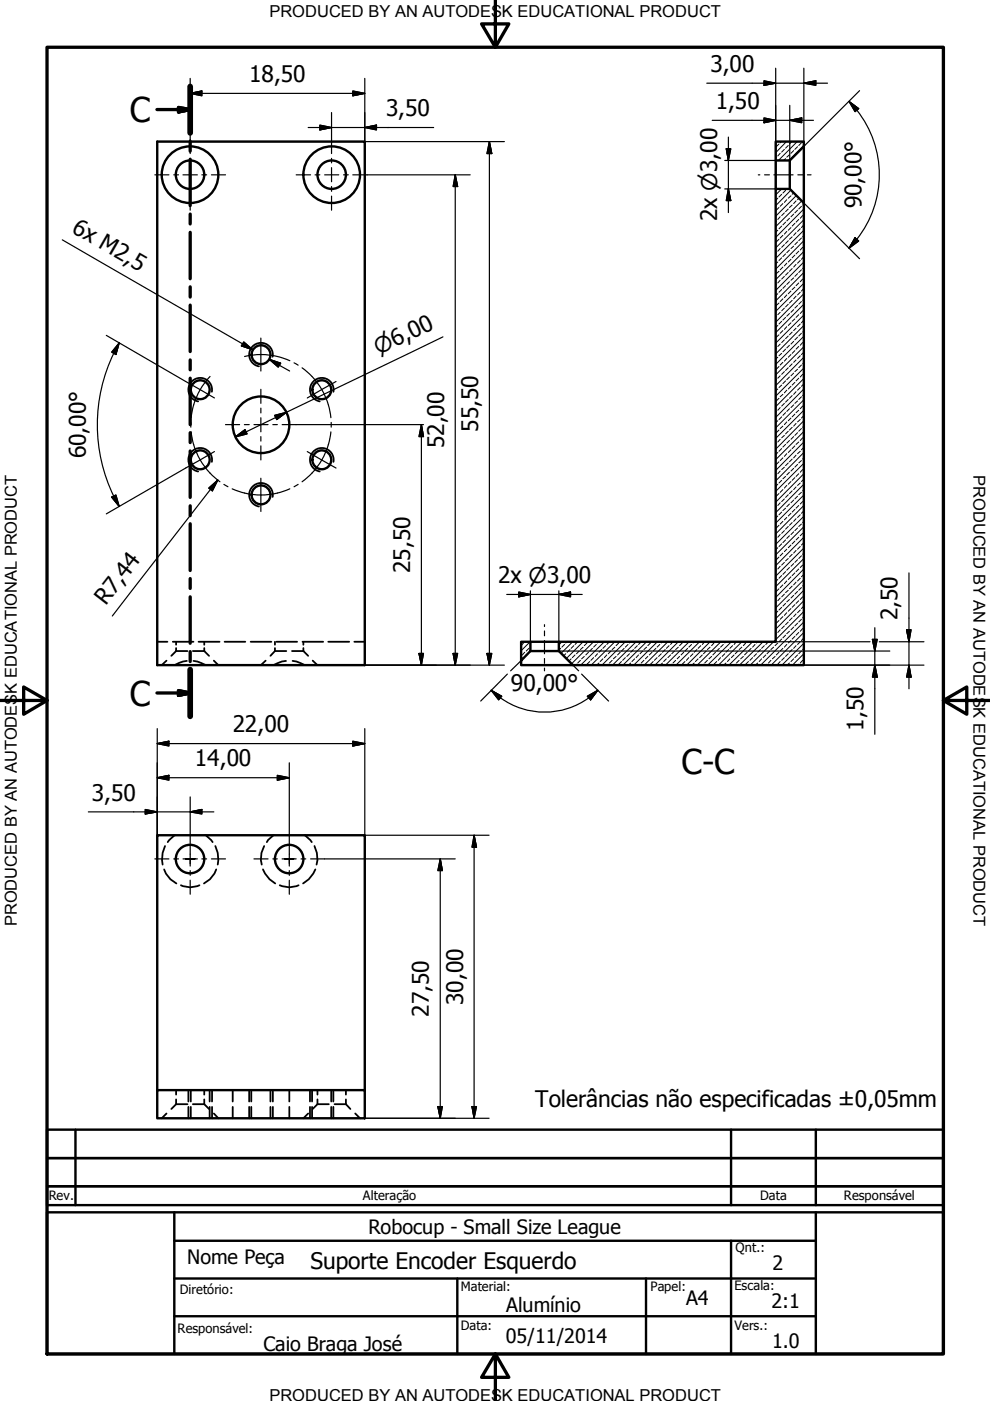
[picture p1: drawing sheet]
<svg xmlns="http://www.w3.org/2000/svg" width="210mm" height="297mm" viewBox="0 0 210 297" stroke-linecap="round" stroke-linejoin="round" font-family="sans-serif">
<!-- layer: Visible (ISO) -->
<g fill="none" stroke="#000" stroke-width=".51">
<path d="M33.3 30h44v111h-44zM164.5 30h5.9v1l-3 3h-2.9zM164.5 34v6.1M167.4 34v6.1M170.4 31v12M164.5 40.1h2.9l3 2.9v98h-48.9l-3-3v-1.9h46zM110.5 136.1h2v1.9l-2 2.1zM112.5 138h6M112.5 136.1h6M110.5 140.1v.9h11M33.3 231.1h44v6h-44zM33.3 231.1v-54h44v54"/>
<circle cx="40.3" cy="37" r="3"/>
<circle cx="40.3" cy="37" r="6"/>
<circle cx="70.3" cy="37" r="3"/>
<circle cx="70.3" cy="37" r="6"/>
<circle cx="55.3" cy="75.2" r="2"/>
<circle cx="42.4" cy="97.5" r="2"/>
<circle cx="42.4" cy="82.6" r="2"/>
<circle cx="55.3" cy="90.1" r="6"/>
<circle cx="68.2" cy="97.5" r="2"/>
<circle cx="68.2" cy="82.6" r="2"/>
<circle cx="55.3" cy="104.9" r="2"/>
<circle cx="40.3" cy="182.1" r="3"/>
<circle cx="61.3" cy="182.1" r="3"/>
</g>
<!-- layer: Visible Narrow (ISO) -->
<path d="M57.8 75.6a2.51 2.51 0 0 0-2-2.9 2.51 2.51 0 0 0-2.9 2.1 2.51 2.51 0 0 0 2 2.9M44.9 83.1a2.51 2.51 0 0 0-2-2.9 2.51 2.51 0 0 0-2.9 2 2.51 2.51 0 0 0 2 2.9M44.9 97.9a2.51 2.51 0 0 0-2-2.9 2.51 2.51 0 0 0-2.9 2.1 2.51 2.51 0 0 0 2 2.9M70.7 97.9a2.51 2.51 0 0 0-2-2.9 2.51 2.51 0 0 0-2.9 2.1 2.51 2.51 0 0 0 2 2.9M70.7 83.1a2.51 2.51 0 0 0-2-2.9 2.51 2.51 0 0 0-2.9 2 2.51 2.51 0 0 0 2 2.9M57.8 105.4a2.51 2.51 0 0 0-2-3 2.51 2.51 0 0 0-2.9 2.1 2.51 2.51 0 0 0 2 2.9" fill="none" stroke="#000" stroke-width=".38"/>
<!-- layer: Hidden (ISO) -->
<g fill="none" stroke="#000" stroke-width=".38">
<path d="M33.3 136.1h2.2M36.6 136.1h4.4M37.3 138h2.5M37.3 138l-1 1.1M37.3 136.1v.6M37.3 137.4v.6M40.9 138h2.4M42.1 136.1h4.4M43.3 138l1 1.1M43.3 136.1v.6M43.3 137.4v.6M47.6 136.1h4.4"/>
<path d="M53.1 136.1h4.4M58.3 138h2.4M58.3 138l-1 1.1M58.3 136.1v.6M58.3 137.4v.6M58.6 136.1h4.4M61.9 138h2.4M64.1 136.1h4.4M64.3 138l1 1.1M64.3 136.1v.6M64.3 137.4v.6M69.6 136.1h4.4"/>
<path d="M75.1 136.1h2.2M35.3 140.1l-1 .9M39.6 140.1a5.5 5.5 0 0 0-2.6 .9M41 140.1a5.5 5.5 0 0 1 2.6 .9M45.3 140.1l1 .9M56.3 140.1l-1 .9M60.6 140.1a5.4 5.4 0 0 0-2.6 .9M62 140.1a5.5 5.5 0 0 1 2.6 .9M66.3 140.1l1 .9M35 179.4l-.5 1.4-.1 1.6 .1 .9M37 177.1l-1.4 1.4M43.6 177.1l1.5 1.4"/>
<path d="M45.7 179.4l.5 1.4 .1 1.6-.1 .9M56 179.4l-.6 1.4-.1 1.6 .2 .9M58 177.1l-1.2 1-.2 .4M64.6 177.1l1.5 1.4M66.7 179.4l.5 1.4 .1 1.6-.2 .9M34.8 184.3l.4 .9 .9 1.2 1.3 .9M38.4 187.7a4.6 4.6 0 0 0 3.9 0M45.8 184.3l-.3 .9-1 1.2-1.3 .9M55.8 184.3l.4 .9 .9 1.2 1.3 .9M59.3 187.7a4.7 4.7 0 0 0 4 0M66.9 184.3l-.5 .9-.9 1.2-1.2 .9M35.3 236.1l-1 1"/>
<path d="M37.3 231.1v1M37.3 233.1v1M37.3 234.1h2.5M37.3 234.1l-1 1M39.9 231.1v2.4M39.9 234.7v2.4M40.4 231.1v2.4M40.4 234.7v2.4M40.9 234.1h2.4M43.3 231.1v1M43.3 233.1v1M43.3 234.1l1 1"/>
<path d="M44.4 231.1v2.4M44.4 234.7v2.4M45 231.1v2.4M45 234.7v2.4M45.3 236.1l1 1M49.3 231.1v2.4M49.3 234.7v2.4M52.8 231.1v2.4M52.8 234.7v2.4M53.3 231.1v2.4M53.3 234.7v2.4M57.3 231.1v2.4"/>
<path d="M57.3 234.7v2.4M57.8 231.1v2.4M57.8 234.7v2.4M61.3 231.1v2.4M61.3 234.7v2.4M65.3 236.1l-1 1M65.7 231.1v2.4M65.7 234.7v2.4M66.2 231.1v2.4M66.2 234.7v2.4M67.3 234.1h2.4M67.3 234.1l-1 1"/>
<path d="M67.3 231.1v1M67.3 233.1v1M70.2 231.1v2.4M70.2 234.7v2.4M70.7 231.1v2.4M70.7 234.7v2.4M70.9 234.1h2.4M73.3 234.1l1 1M73.3 231.1v1M73.3 233.1v1M75.3 236.1l1 1"/>
</g>
<!-- layer: Section Line (ISO) -->
<g fill="none" stroke="#000" stroke-width=".7">
<path d="M40.3 18.3v9.9M33.3 23.2h7M37.8 22.8l2.5 .4-2.5 .5zM40.3 30v2.1M40.3 33.8v9.8M40.3 45.4v2.1M40.3 49.3v9.8M40.3 60.8v2.2M40.3 64.7v9.8M40.3 76.3v2.1M40.3 80.2v9.8M40.3 91.7v2.1"/>
<path d="M40.3 95.6v9.9M40.3 107.2v2.1M40.3 111v10M40.3 122.7v2.1M40.3 126.5v9.9M40.3 138.2v2.1M33.3 146.9h7M37.8 146.4l2.5 .5-2.5 .5zM40.3 142v9.9"/>
</g>
<path d="M40.3 18.3v9.9M40.3 142v9.9" fill="none" stroke="#000" stroke-width="1.2"/>
<path d="M37.8 23.7l2.5-.5zM37.8 22.8l2.5 .4-2.5 .5zM37.8 147.4l2.5-.5zM37.8 146.4l2.5 .5-2.5 .5z" fill="#000" stroke="#000" stroke-width=".7"/>
<!-- layer: Border (ISO) -->
<path d="M10 10h190v277.1h-190zM105 0v10l-2.9-4.9h5.8l-2.9 4.9M0 148.5h10l-5-2.8v5.7l5-2.9M200 148.5l5 2.9v-5.7l-5 2.8h10M105 287.1l2.9 4.9h-5.8l2.9-4.9v9.9" fill="none" stroke="#000" stroke-width=".7"/>
<!-- layer: Title (ISO) -->
<path d="M10 239.5h190v6h-190zM16 239.5v16M155 239.5v16M173 239.5v16M10 245.5h190v6h-190zM10 251.5h190v4h-190zM37 263.1h136M137 271.1v16" fill="none" stroke="#000" stroke-width=".51"/>
<!-- layer: Title (ANSI) -->
<path d="M10 257h190v30.1h-190zM37 257v30.1M173 257v30.1M37 279.1h136M37 271.1h136M97 271.1v16M155 263.1v24" fill="none" stroke="#000" stroke-width=".51"/>
<!-- layer: Hatch (ISO) -->
<g fill="none" stroke="#000" stroke-width=".21">
<path d="M164.5 30v.1M164.6 33.3l-.1 .2M165.2 30.5l-.6 .6M165.4 32.5l-.5 .6M165.7 30l-.3 .3M166.3 31.7l-.6 .5M166.6 33.6l-.5 .4M166.8 30l-2.3 2.4M167.1 30.8l-.5 .6M167.4 32.8l-.6 .5M167.9 30l-.5 .5M168.3 31.9l-.6 .6"/>
<path d="M169 30l-4 4M169.1 31.1l-.6 .6M169.9 30.3l-.5 .5M170.4 30.8l-3.1 3.2M164.6 53.6l-.1 .1M164.6 46.8l-.1 .2M164.6 40.1l-.1 .1M164.9 55.5l-.4 .4M164.9 48.8l-.4 .4M164.9 42l-.4 .5M165.2 57.5l-.6 .5M165.2 50.7l-.6 .6"/>
<path d="M165.2 44l-.6 .6M165.4 59.4l-.5 .6M165.4 52.7l-.5 .6M165.4 46l-.5 .5M165.7 40.1l-1.2 1.2M165.7 54.7l-.5 .5M165.7 47.9l-.5 .6M165.7 41.2l-.5 .6M166 56.6l-.6 .6M166 49.9l-.6 .6M166 43.2l-.6 .5M166.3 58.6l-.6 .6"/>
<path d="M166.3 51.9l-.6 .5M166.3 45.1l-.6 .6M166.6 53.8l-.6 .6M166.6 47.1l-.6 .6M166.6 40.4l-.6 .5M166.8 55.8l-.5 .6M166.8 49.1l-.5 .5M166.8 42.3l-.5 .6M166.9 40.1h-.1M167.1 57.8l-.5 .5M167.1 51l-.5 .6M167.1 44.3l-.5 .6"/>
<path d="M167.4 59.7l-.6 .6M167.4 53l-.6 .6M167.4 46.3l-.6 .5M167.7 40.3l-3.2 3.3M167.7 55l-.6 .5M167.7 48.2l-.6 .6M167.7 41.5l-.6 .5M168 56.9l-.6 .6M168 50.2l-.6 .5M168 43.5l-.6 .5M168.3 58.9l-.6 .5M168.3 52.2l-.6 .5"/>
<path d="M168.3 45.4l-.6 .6M168.3 40.9l-.3 .3M168.5 54.1l-.5 .6M168.5 47.4l-.5 .5M168.8 56.1l-.5 .5M168.8 49.3l-.5 .6M168.8 42.6l-.5 .6M168.8 41.5l-4.3 4.3M169.1 58l-.6 .6M169.1 51.3l-.6 .6M169.1 44.6l-.6 .5M169.4 60l-.6 .6"/>
<path d="M169.4 53.3l-.6 .5M169.4 46.5l-.6 .6M169.4 42l-.3 .3M169.7 55.2l-.6 .6M169.7 48.5l-.6 .6M169.9 57.2l-.5 .6M169.9 50.5l-.5 .5M169.9 43.7l-.5 .6M170 42.6l-5.5 5.5M170.2 59.2l-.5 .5M170.2 52.4l-.5 .6M170.2 45.7l-.5 .6"/>
<path d="M170.4 57.8l-5.9 6M170.4 55.5l-5.9 6.1M170.4 53.3l-5.9 6M170.4 51l-5.9 6.1M170.4 48.8l-5.9 6M170.4 46.6l-5.9 6M170.4 44.3l-5.9 6M170.4 56.7l-.2 .2M170.4 54.4l-.5 .6M170.4 50l-.2 .2M170.4 47.7l-.5 .5M170.4 43.2l-.2 .3"/>
<path d="M164.6 73.8l-.1 .1M164.6 67l-.1 .2M164.6 60.3l-.1 .1M164.9 75.7l-.4 .4M164.9 69l-.4 .4M164.9 62.3l-.4 .4M165.2 77.7l-.6 .6M165.2 71l-.6 .5M165.2 64.2l-.6 .6M165.4 79.7l-.5 .5M165.4 72.9l-.5 .6M165.4 66.2l-.5 .5"/>
<path d="M165.7 74.9l-.5 .5M165.7 68.1l-.5 .6M165.7 61.4l-.5 .6M166 76.8l-.6 .6M166 70.1l-.6 .6M166 63.4l-.6 .5M166.3 78.8l-.6 .6M166.3 72.1l-.6 .5M166.3 65.3l-.6 .6M166.6 74l-.6 .6M166.6 67.3l-.6 .6M166.6 60.6l-.6 .5"/>
<path d="M166.8 76l-.5 .6M166.8 69.3l-.5 .5M166.8 62.5l-.5 .6M167.1 78l-.5 .5M167.1 71.2l-.5 .6M167.1 64.5l-.5 .6M167.4 79.9l-.6 .6M167.4 73.2l-.6 .6M167.4 66.5l-.6 .5M167.7 75.2l-.6 .5M167.7 68.4l-.6 .6M167.7 61.7l-.6 .6"/>
<path d="M168 77.1l-.6 .6M168 70.4l-.6 .6M168 63.7l-.6 .5M168.3 79.1l-.6 .6M168.3 72.4l-.6 .5M168.3 65.6l-.6 .6M168.5 74.3l-.5 .6M168.5 67.6l-.5 .5M168.5 60.9l-.5 .5M168.8 76.3l-.5 .5M168.8 69.6l-.5 .5M168.8 62.8l-.5 .6"/>
<path d="M169.1 78.3l-.6 .5M169.1 71.5l-.6 .6M169.1 64.8l-.6 .5M169.4 73.5l-.6 .5M169.4 66.7l-.6 .6M169.7 75.4l-.6 .6M169.7 68.7l-.6 .6M169.7 62l-.6 .5M169.9 77.4l-.5 .6M169.9 70.7l-.5 .5M169.9 63.9l-.5 .6M170.2 79.4l-.5 .5"/>
<path d="M170.2 72.6l-.5 .6M170.2 65.9l-.5 .6M170.4 78l-5.9 6M170.4 75.7l-5.9 6.1M170.4 73.5l-5.9 6M170.4 71.3l-5.9 6M170.4 69l-5.9 6M170.4 66.8l-5.9 6M170.4 64.5l-5.9 6M170.4 62.3l-5.9 6M170.4 60.1l-5.9 5.9M170.4 76.9l-.2 .2"/>
<path d="M170.4 74.7l-.5 .5M170.4 70.2l-.2 .2M170.4 67.9l-.5 .5M170.4 63.4l-.2 .3M170.4 61.1l-.5 .6M164.6 94l-.1 .1M164.6 87.2l-.1 .2M164.6 80.5l-.1 .1M164.9 95.9l-.4 .5M164.9 89.2l-.4 .4M164.9 82.5l-.4 .4M165.2 97.9l-.6 .6"/>
<path d="M165.2 91.2l-.6 .5M165.2 84.4l-.6 .6M165.4 99.9l-.5 .5M165.4 93.1l-.5 .6M165.4 86.4l-.5 .6M165.7 95.1l-.5 .6M165.7 88.4l-.5 .5M165.7 81.6l-.5 .6M166 97.1l-.6 .5M166 90.3l-.6 .6M166 83.6l-.6 .5M166.3 99l-.6 .6"/>
<path d="M166.3 92.3l-.6 .5M166.3 85.5l-.6 .6M166.6 94.2l-.6 .6M166.6 87.5l-.6 .6M166.6 80.8l-.6 .5M166.8 96.2l-.5 .6M166.8 89.5l-.5 .5M166.8 82.7l-.5 .6M167.1 98.2l-.5 .5M167.1 91.4l-.5 .6M167.1 84.7l-.5 .6M167.4 93.4l-.6 .6"/>
<path d="M167.4 86.7l-.6 .5M167.7 95.4l-.6 .5M167.7 88.6l-.6 .6M167.7 81.9l-.6 .6M168 97.3l-.6 .6M168 90.6l-.6 .6M168 83.9l-.6 .5M168.3 99.3l-.6 .6M168.3 92.6l-.6 .5M168.3 85.8l-.6 .6M168.5 94.5l-.5 .6M168.5 87.8l-.5 .6"/>
<path d="M168.5 81.1l-.5 .5M168.8 96.5l-.5 .6M168.8 89.8l-.5 .5M168.8 83l-.5 .6M169.1 98.5l-.6 .5M169.1 91.7l-.6 .6M169.1 85l-.6 .5M169.4 93.7l-.6 .5M169.4 87l-.6 .5M169.4 80.2l-.6 .6M169.7 95.7l-.6 .5M169.7 88.9l-.6 .6"/>
<path d="M169.7 82.2l-.6 .5M169.9 97.6l-.5 .6M169.9 90.9l-.5 .5M169.9 84.1l-.5 .6M170.2 99.6l-.5 .5M170.2 92.8l-.5 .6M170.2 86.1l-.5 .6M170.4 98.2l-5.9 6M170.4 95.9l-5.9 6.1M170.4 93.7l-5.9 6M170.4 91.5l-5.9 6M170.4 89.2l-5.9 6"/>
<path d="M170.4 87l-5.9 5.9M170.4 84.8l-5.9 5.9M170.4 82.5l-5.9 6M170.4 80.2l-5.9 6M170.4 97.1l-.2 .2M170.4 94.9l-.5 .5M170.4 90.3l-.2 .3M170.4 88.1l-.5 .5M170.4 83.6l-.2 .3M170.4 81.4l-.5 .5M164.6 114.2l-.1 .1M164.6 107.4l-.1 .2"/>
<path d="M164.6 100.7l-.1 .1M164.9 116.1l-.4 .5M164.9 109.4l-.4 .4M164.9 102.7l-.4 .4M165.2 118.1l-.6 .6M165.2 111.4l-.6 .5M165.2 104.6l-.6 .6M165.4 113.3l-.5 .6M165.4 106.6l-.5 .6M165.7 115.3l-.5 .6M165.7 108.6l-.5 .5M165.7 101.8l-.5 .6"/>
<path d="M166 117.3l-.6 .5M166 110.5l-.6 .6M166 103.8l-.6 .6M166.3 119.2l-.6 .6M166.3 112.5l-.6 .6M166.3 105.8l-.6 .5M166.6 114.5l-.6 .5M166.6 107.7l-.6 .6M166.6 101l-.6 .5M166.8 116.4l-.5 .6M166.8 109.7l-.5 .5M166.8 102.9l-.5 .6"/>
<path d="M167.1 118.4l-.5 .5M167.1 111.6l-.5 .6M167.1 104.9l-.5 .6M167.4 113.6l-.6 .6M167.4 106.9l-.6 .5M167.4 100.1l-.6 .6M167.7 115.6l-.6 .5M167.7 108.8l-.6 .6M167.7 102.1l-.6 .6M168 117.5l-.6 .6M168 110.8l-.6 .6M168 104.1l-.6 .5"/>
<path d="M168.3 119.5l-.6 .6M168.3 112.8l-.6 .5M168.3 106l-.6 .6M168.5 114.7l-.5 .6M168.5 108l-.5 .6M168.5 101.3l-.5 .5M168.8 116.7l-.5 .6M168.8 110l-.5 .5M168.8 103.2l-.5 .6M169.1 118.7l-.6 .5M169.1 111.9l-.6 .6M169.1 105.2l-.6 .6"/>
<path d="M169.4 113.9l-.6 .6M169.4 107.2l-.6 .5M169.4 100.4l-.6 .6M169.7 115.9l-.6 .5M169.7 109.1l-.6 .6M169.7 102.4l-.6 .5M169.9 117.8l-.5 .6M169.9 111.1l-.5 .5M169.9 104.4l-.5 .5M170.2 119.8l-.5 .5M170.2 113.1l-.5 .5M170.2 106.3l-.5 .6"/>
<path d="M170.4 118.4l-5.9 6M170.4 116.2l-5.9 6M170.4 113.9l-5.9 6M170.4 111.7l-5.9 6M170.4 109.5l-5.9 5.9M170.4 107.2l-5.9 6M170.4 105l-5.9 5.9M170.4 102.7l-5.9 6M170.4 100.4l-5.9 6.1M170.4 117.3l-.2 .2M170.4 115l-.5 .6M170.4 110.5l-.2 .3"/>
<path d="M170.4 108.3l-.5 .5M170.4 103.8l-.2 .3M170.4 101.6l-.5 .5M111 136.3l-.5 .6M111.3 138.3l-.6 .6M111.3 136.1h.1M112.1 137.5l-.5 .5M112.4 136.1l-1.9 1.9M112.5 137.1l-.1 .1M118.9 137.5l-.4 .3M119.1 136.1l-.6 .7M119.7 136.6l-.6 .6"/>
<path d="M120 138.6l-.5 .5M120.3 136.1l-.3 .2M120.8 137.7l-.5 .6M121.1 139.7l-.5 .5M121.4 136.1l-2.5 2.4M121.7 136.9l-.6 .6M121.9 138.9l-.6 .5M122.5 136.1l-.6 .5M122.8 138l-.6 .6M123.6 136.1l-3.5 3.5M123.6 137.2l-.5 .5M123.9 139.2l-.6 .5"/>
<path d="M124.5 136.3l-.6 .6M124.8 136.1h.1M124.8 138.3l-.6 .6M125.6 137.5l-.6 .5M125.9 136.1l-4.7 4.7M125.9 139.4l-.6 .6M126.4 136.6l-.5 .6M126.7 138.6l-.5 .6M127 136.1l-.3 .2M127.6 137.7l-.6 .6M127.8 139.7l-.5 .6M128.1 136.1l-5 4.9"/>
<path d="M128.4 136.9l-.6 .6M128.7 138.9l-.6 .5M129.2 136.1l-.5 .5M129.5 138l-.5 .6M130.4 136.1l-5.1 4.9M130.4 137.2l-.6 .5M130.6 139.2l-.6 .5M131.2 136.3l-.6 .6M131.5 136.1h.1M131.5 138.3l-.6 .6M132.3 137.5l-.5 .5M132.6 136.1l-5 4.9"/>
<path d="M132.6 139.4l-.6 .6M133.2 136.6l-.6 .6M133.5 138.6l-.6 .6M133.7 136.1l-.2 .2M134.3 137.7l-.6 .6M134.6 139.7l-.6 .6M134.9 136.1l-5 4.9M135.1 136.9l-.5 .6M135.4 138.9l-.5 .5M136 136.1l-.6 .5M136.3 138l-.6 .6M137.1 136.1l-5 4.9"/>
<path d="M137.1 137.2l-.6 .5M137.4 139.2l-.6 .5M137.9 136.3l-.5 .6M138.2 136.1h.1M138.2 138.3l-.5 .6M139.1 137.5l-.6 .5M139.3 139.4l-.6 .6M139.4 136.1l-5 4.9M139.9 136.6l-.6 .6M140.2 138.6l-.6 .6M140.5 136.1l-.3 .2M141 137.7l-.5 .6"/>
<path d="M141.3 139.7l-.6 .6M141.6 136.1l-5 4.9M141.9 136.9l-.6 .6M142.2 138.9l-.6 .5M142.7 136.1l-.5 .5M143 138l-.6 .6M143.8 136.1l-4.9 4.9M143.8 137.2l-.5 .5M144.1 139.2l-.5 .5M144.7 136.3l-.6 .6M145 136.1h.1M145 138.3l-.6 .6"/>
<path d="M145.8 137.5l-.6 .5M146 139.4l-.5 .6M146.1 136.1l-5 4.9M146.6 136.6l-.6 .6M146.9 138.6l-.5 .6M147.2 136.1l-.3 .2M147.8 137.7l-.6 .6M148 139.7l-.6 .6M148.3 136.1l-5 4.9M148.6 136.9l-.6 .6M148.9 138.9l-.6 .5M149.4 136.1l-.5 .5"/>
<path d="M149.7 138l-.5 .6M150.6 136.1l-5 4.9M150.6 137.2l-.6 .5M150.9 139.2l-.6 .5M151.4 136.3l-.5 .6M151.7 136.1h.1M151.7 138.3l-.6 .6M152.5 137.5l-.5 .5M152.8 139.4l-.5 .6M152.8 136.1l-5 4.9M153.4 136.6l-.6 .6M153.7 138.6l-.6 .6"/>
<path d="M153.9 136.1l-.2 .2M154.5 137.7l-.6 .6M154.7 139.7l-.5 .6M155.1 136.1l-5 4.9M155.3 136.9l-.6 .6M155.6 138.9l-.5 .5M156.1 136.1l-.5 .5M156.5 138l-.6 .6M157.3 136.1l-5 4.9M157.3 137.2l-.6 .5M157.6 139.2l-.6 .5M158.1 136.3l-.5 .6"/>
<path d="M158.4 136.1h.1M158.4 138.3l-.5 .6M159.3 137.5l-.6 .5M159.6 136.1l-5 4.9M159.6 139.4l-.6 .6M160.1 136.6l-.5 .6M160.4 138.6l-.6 .6M160.7 136.1l-.3 .2M161.2 137.7l-.5 .6M161.5 139.7l-.5 .6M161.8 136.1l-5 4.9M162.1 136.9l-.6 .6"/>
<path d="M162.4 138.9l-.6 .5M162.9 136.1l-.5 .5M163.2 138l-.6 .6M164 136.1l-4.9 4.9M164 137.2l-.6 .5M164.3 139.2l-.5 .5M164.6 134.4l-.1 .1M164.6 127.6l-.1 .1M164.6 120.9l-.1 .1M164.9 136.3l-.6 .6M164.9 129.6l-.4 .4M164.9 122.9l-.4 .4"/>
<path d="M165.2 138.3l-.6 .6M165.2 131.6l-.6 .5M165.2 124.8l-.6 .6M165.4 133.5l-.5 .6M165.4 126.8l-.5 .6M165.4 120.1l-.5 .5M165.7 135.5l-.5 .6M165.7 128.8l-.5 .5M165.7 122l-.5 .6M166 137.5l-.6 .5M166 130.7l-.6 .6M166 124l-.6 .6"/>
<path d="M166.3 139.4l-.6 .6M166.3 132.7l-.6 .6M166.3 126l-.6 .5M166.6 134.7l-.6 .5M166.6 127.9l-.6 .6M166.6 121.2l-.6 .6M166.8 136.6l-.5 .6M166.8 129.9l-.5 .6M166.8 123.2l-.5 .5M167.1 138.6l-.5 .6M167.1 131.9l-.5 .5M167.1 125.1l-.5 .6"/>
<path d="M167.4 133.8l-.6 .6M167.4 127.1l-.6 .5M167.4 120.3l-.6 .6M167.7 135.8l-.6 .5M167.7 129l-.6 .6M167.7 122.3l-.6 .6M168 137.7l-.6 .6M168 131l-.6 .6M168 124.3l-.6 .5M168.3 139.7l-.6 .6M168.3 133l-.6 .5M168.3 126.2l-.6 .6"/>
<path d="M168.5 134.9l-.5 .6M168.5 128.2l-.5 .6M168.5 121.5l-.5 .5M168.8 136.9l-.5 .6M168.8 130.2l-.5 .5M168.8 123.4l-.5 .6M169.1 138.9l-.6 .5M169.1 132.1l-.6 .6M169.1 125.4l-.6 .6M169.4 134.1l-.6 .6M169.4 127.4l-.6 .5M169.4 120.6l-.6 .6"/>
<path d="M169.7 136.1l-.6 .5M169.7 129.3l-.6 .6M169.7 122.6l-.6 .6M169.9 138l-.5 .6M169.9 131.3l-.5 .6M169.9 124.6l-.5 .5M170.2 133.3l-.5 .5M170.2 126.5l-.5 .6M170.4 138.6l-2.4 2.4M170.4 136.4l-4.6 4.6M170.4 134.1l-6.9 6.9M170.4 131.9l-9.1 9.1"/>
<path d="M170.4 129.7l-5.9 5.9M170.4 127.4l-5.9 6M170.4 125.1l-5.9 6.1M170.4 122.9l-5.9 6M170.4 120.6l-5.9 6.1M170.4 137.5l-.2 .2M170.4 135.2l-.5 .6M170.4 130.7l-.2 .3M170.4 128.5l-.5 .5M170.4 124l-.2 .3M170.4 121.8l-.5 .5M122.2 140.8l-.2 .2"/>
<path d="M123.1 140l-.6 .6M125 140.3l-.5 .5M127 140.6l-.5 .4M129 140.8l-.3 .2M129.8 140l-.6 .6M131.8 140.3l-.6 .5M133.7 140.6l-.5 .4M135.7 140.8l-.3 .2M136.5 140l-.5 .6M138.5 140.3l-.6 .5M140.5 140.6l-.5 .4M142.4 140.8l-.2 .2"/>
<path d="M143.3 140l-.6 .6M145.2 140.3l-.5 .5M147.2 140.6l-.5 .4M149.2 140.8l-.2 .2M150 140l-.6 .6M152 140.3l-.6 .5M153.9 140.6l-.5 .4M155.9 140.8l-.2 .2M156.7 140l-.6 .6M158.7 140.3l-.6 .5M160.7 140.6l-.6 .4M162.6 140.8l-.2 .2"/>
<path d="M163.4 140l-.5 .6M165.4 140.3l-.5 .5M167.4 140.6l-.5 .4M169.4 140.8l-.2 .2M170.2 140l-.5 .6M170.4 140.9l-.2 .1"/>
</g>
<!-- layer: Center Mark (ISO) -->
<g fill="none" stroke="#000" stroke-width=".25">
<path d="M32.8 37.1h3M36.8 37.1h1M38.8 37.1h3M40.3 29.6v3M40.3 33.6v.9M40.3 35.5v3M40.3 39.5v1.1M42.8 37.1h1M44.8 37.1h3M62.8 37.1h3M66.8 37.1h1M68.8 37.1h3"/>
<path d="M70.3 29.6v3M70.3 33.6v.9M70.3 35.5v3M70.3 39.5v1.1M72.8 37.1h1.1M74.8 37.1h3.1M40.3 41.6v3M70.3 41.6v3M55.3 71.7v7M39.4 80.9l6.1 3.5M45.5 95.7l-6.1 3.5M47.8 90h3"/>
<path d="M51.8 90h1M53.8 90h3M55.3 82.5v3M55.3 86.5v1.1M55.3 88.6v3M55.3 92.6v.9M55.3 94.5v3M57.8 90h1M59.8 90h3M65.2 95.7l6 3.5M71.2 80.9l-6 3.5M55.3 101.4v7"/>
<path d="M32.8 182.1h3M36.8 182.1h1M38.8 182.1h1.5h-1M40.3 181.1v2M40.3 182.1v1.5M40.3 184.6v1M40.3 186.6v3M41.3 182.1h-1h1.5M42.8 182.1h1M44.8 182.1h3M53.8 182.1h3M57.8 182.1h1"/>
<path d="M59.8 182.1h1.5h-1M61.3 181.1v2M61.3 182.1v1.5M61.3 184.6v1M61.3 186.6v3M62.3 182.1h-1h1.5M63.8 182.1h1M65.8 182.1h3"/>
</g>
<!-- layer: Centerline (ISO) -->
<g fill="none" stroke="#000" stroke-width=".25">
<path d="M160.8 37.1h.3M162.1 37.1h1M164.1 37.1h4M169.2 37.1h1M171.2 37.1h.8M44.5 79.8a14.9 14.9 0 0 0-4 8.8M51.9 75.6a14.9 14.9 0 0 1 9.6 .9M62.3 76.9l.9 .5M64 78a14.9 14.9 0 0 1 6.2 10.6M40.5 89.6v1M40.5 91.6a14.9 14.9 0 0 0 6.1 10.5M70.2 91.6a14.9 14.9 0 0 1-6.2 10.5"/>
<path d="M70.2 89.6v1M47.5 102.7l.8 .5M49.2 103.6a14.9 14.9 0 0 0 12.2 0M63.2 102.7l-.9 .5M115.4 132.4v.4M115.4 133.8v1M115.4 135.8v2.8M115.4 139.6v1M115.4 141.7v.5"/>
</g>
<!-- layer: Dimension (ISO) -->
<g fill="none" stroke="#000" stroke-width=".25">
<path d="M40.3 19.8l2.5-.5v1zM40.3 19.8h37M40.3 16.6v13M74.8 19.3l2.5 .5-2.5 .5zM77.3 16.6v13.4h29.6M149.9 17.6h25.6M162 17.1l2.5 .5-2.5 .5zM164.5 14.5v22.4M170.4 17.6l2.6-.5v1zM170.4 14.5v16.5l11.8-11.8M65.3 27h26.6M67.8 26.5l2.5 .5-2.5 .5z"/>
<path d="M70.3 23.9v5.7M77.3 27l2.5-.5v1zM77.9 37.1h21.8M96.5 37.1l.5 2.4h-.9zM96.5 37.1v103.9M103.8 30l.5 2.6h-1zM103.8 30v111M151 25.5h21.5M153.7 34h10.8M154 31.5h.9l-.5 2.5zM154.4 29.1v16M162 25l2.5 .5-2.5 .5z"/>
<path d="M164.5 37.1v3h-10.8M167.4 25.5l2.6-.5v1zM167.4 22.3v11.7M180 21.5l2.1 1.5-.8 .7zM180 21.5l1.7 1.9M181.7 23.3a22.1 22.1 0 0 1-1.7 29.3M13.2 50.8l40.4 23.4-2.2-1.3M154.4 40.1l.5 2.4h-.9zM170.4 43l11.8 11.8M181.3 50.4l.8 .7-2.1 1.5zM22.5 71.1l16.9 9.8M25.3 72.7l-.7 2.5-.9-.5z"/>
<path d="M25.3 72.7a34.7 34.7 0 0 0 0 34.7M51.7 72.5l1.9 1.7-2.4-.9zM57.1 76.2l2.4 .8-.5 .8zM57.1 76.2l4.3 2.5M93.9 71.4l-44 21.2M39.4 99.2l-16.9 9.8M49.9 92.6l2-1.5 .5 .9zM58.2 88.1l2.5-.7-2 1.5zM62.8 90h27M89.3 90l.5 2.6h-1zM89.3 90v51M23.7 105.4l.9-.4 .7 2.4z"/>
<path d="M44.3 103.5l1.9-1.7-1.2 2.3zM46.2 101.8l-22.4 28.8M88.8 138.5h1l-.5 2.5zM96.1 138.5h.9l-.5 2.5zM103.3 138.5h1l-.5 2.5zM107.4 126h16M110 125.5l2.5 .5-2.5 .5zM112.5 125.3v10.8M118.5 126l2.5-.5v1zM118.5 125.3v10.8h66M118.5 138h70.2M185 135.6h1l-.5 2.4z"/>
<path d="M185.5 133.1v22.6M186.4 136.1h9.5M192.2 133.5h1l-.5 2.6zM192.7 121.5v24.5M33.3 157.7l2.5-.6v1.1zM33.3 154.5v22.6M33.3 157.7h44M74.8 157.1l2.5 .6-2.5 .5zM77.3 141h29.6M77.3 154.5v22.6h26.4M104.1 146.4l2.3 1.2-.7 .8zM104.1 146.4l1.9 1.6"/>
<path d="M106.1 147.9a16 16 0 0 0 18.8 0M107.6 142.9l-5.7 5.7M110.5 140.1l-2.2 2.1M121.5 141l1.2 1.2M123.3 142.9l5.7 5.7M124.5 147.6l2.2-1.2-1.5 2zM126.7 146.4l-1.8 1.6M170.4 141h25.5M185.5 141l.5 2.6h-1zM192.7 141l.5 2.6h-1zM18.7 172.1h26.6M30.8 171.6l2.5 .5-2.5 .5z"/>
<path d="M33.3 164.9l2.5-.5v1zM33.3 164.9h28M40.3 172.1l2.5-.5v1zM40.3 169v12.1M58.8 164.4l2.5 .5-2.5 .5zM61.3 161.7v19.4M100.5 177.1l.5 2.5h-.9zM100.5 177.1v60M68.8 182.1h27.7M93.3 182.1l.5 2.5h-1zM93.3 182.1v55M77.3 237.1h26.4"/>
<path d="M92.8 234.6h1l-.5 2.5zM100.1 234.6h.9l-.5 2.5z"/>
</g>
<g fill="#000" stroke="#000" stroke-width=".25">
<path d="M40.3 19.8l2.5-.5zM40.3 19.8l2.5-.5v1zM162 18.1l2.5-.5zM162 17.1l2.5 .5-2.5 .5zM170.4 17.6l2.6-.5zM170.4 17.6l2.6-.5v1zM67.8 27.5l2.5-.5zM67.8 26.5l2.5 .5-2.5 .5zM74.8 20.3l2.5-.5zM74.8 19.3l2.5 .5-2.5 .5zM77.3 27l2.5-.5zM77.3 27l2.5-.5v1z"/>
<path d="M96.5 37.1l.5 2.4zM96.5 37.1l.5 2.4h-.9zM103.8 30l.5 2.6zM103.8 30l.5 2.6h-1zM154 31.5l.4 2.5zM154 31.5h.9l-.5 2.5zM162 26l2.5-.5zM162 25l2.5 .5-2.5 .5zM167.4 25.5l2.6-.5zM167.4 25.5l2.6-.5v1zM180 21.5l2.1 1.5zM180 21.5l2.1 1.5-.8 .7z"/>
<path d="M154.4 40.1l.5 2.4zM154.4 40.1l.5 2.4h-.9zM181.3 50.4l-1.3 2.2zM181.3 50.4l.8 .7-2.1 1.5zM25.3 72.7l-.7 2.5zM25.3 72.7l-.7 2.5-.9-.5zM51.2 73.3l2.4 .9zM51.7 72.5l1.9 1.7-2.4-.9zM57.1 76.2l2.4 .8zM57.1 76.2l2.4 .8-.5 .8zM49.9 92.6l2-1.5zM49.9 92.6l2-1.5 .5 .9z"/>
<path d="M58.7 88.9l2-1.5zM58.2 88.1l2.5-.7-2 1.5zM89.3 90l.5 2.6zM89.3 90l.5 2.6h-1zM23.7 105.4l1.6 2zM23.7 105.4l.9-.4 .7 2.4zM46.2 101.8l-1.2 2.3zM44.3 103.5l1.9-1.7-1.2 2.3zM88.8 138.5l.5 2.5zM88.8 138.5h1l-.5 2.5zM96.1 138.5l.4 2.5zM96.1 138.5h.9l-.5 2.5z"/>
<path d="M103.3 138.5l.5 2.5zM103.3 138.5h1l-.5 2.5zM110 126.5l2.5-.5zM110 125.5l2.5 .5-2.5 .5zM118.5 126l2.5-.5zM118.5 126l2.5-.5v1zM185 135.6l.5 2.4zM185 135.6h1l-.5 2.4zM192.2 133.5l.5 2.6zM192.2 133.5h1l-.5 2.6zM33.3 157.7l2.5-.6zM33.3 157.7l2.5-.6v1.1z"/>
<path d="M74.8 158.2l2.5-.5zM74.8 157.1l2.5 .6-2.5 .5zM104.1 146.4l2.3 1.2zM104.1 146.4l2.3 1.2-.7 .8zM126.7 146.4l-1.5 2zM124.5 147.6l2.2-1.2-1.5 2zM185.5 141l.5 2.6zM185.5 141l.5 2.6h-1zM192.7 141l.5 2.6zM192.7 141l.5 2.6h-1zM30.8 172.6l2.5-.5zM30.8 171.6l2.5 .5-2.5 .5z"/>
<path d="M33.3 164.9l2.5-.5zM33.3 164.9l2.5-.5v1zM40.3 172.1l2.5-.5zM40.3 172.1l2.5-.5v1zM58.8 165.4l2.5-.5zM58.8 164.4l2.5 .5-2.5 .5zM100.5 177.1l.5 2.5zM100.5 177.1l.5 2.5h-.9zM93.3 182.1l.5 2.5zM93.3 182.1l.5 2.5h-1zM92.8 234.6l.5 2.5zM92.8 234.6h1l-.5 2.5z"/>
<path d="M100.1 234.6l.4 2.5zM100.1 234.6h.9l-.5 2.5z"/>
</g>
<g font-size="7.2">
<text x="27.5" y="25.9">C</text>
<text x="27.5" y="149.6">C</text>
<text x="144.5" y="164.1">C-C</text>
</g>
<g font-size="4.8">
<text x="52.8" y="17.4">18,50</text>
<text x="150.6" y="15.2">3,00</text>
<text x="151.8" y="23.1">1,50</text>
<text x="81.9" y="24.6">3,50</text>
<text x="152.1" y="46.9" transform="rotate(-90 152.1 46.9)">2x ⌀3,00</text>
<text x="182.6" y="44.2" transform="rotate(-90 182.6 44.2)">90,00°</text>
<text x="15" y="49.1" transform="rotate(30 15 49.1)">6x M2,5</text>
<text x="94.2" y="95" transform="rotate(-90 94.2 95)">52,00</text>
<text x="101.4" y="91.6" transform="rotate(-90 101.4 91.6)">55,50</text>
<text x="18.2" y="97.1" transform="rotate(-90 18.2 97.1)">60,00°</text>
<text x="86.9" y="121.5" transform="rotate(-90 86.9 121.5)">25,50</text>
<text x="105.6" y="123.6">2x ⌀3,00</text>
<text x="22.4" y="128.5" transform="rotate(-52 22.4 128.5)">R7,44</text>
<text x="190.3" y="131.6" transform="rotate(-90 190.3 131.6)">2,50</text>
<text x="108.3" y="146.6">90,00°</text>
<text x="49.3" y="155.2">22,00</text>
<text x="183.1" y="154.9" transform="rotate(-90 183.1 154.9)">1,50</text>
<text x="41.3" y="162.5">14,00</text>
<text x="19.5" y="169.7">3,50</text>
<text x="90.9" y="215.6" transform="rotate(-90 90.9 215.6)">27,50</text>
<text x="98.2" y="213.1" transform="rotate(-90 98.2 213.1)">30,00</text>
<text x="113.5" y="234.7">Tolerâncias não especificadas ±0,05mm</text>
<text x="65.8" y="269.1">Suporte Encoder Esquerdo</text>
</g>
<text font-size="4.6" x="80.3" y="75.4" transform="rotate(-26 80.3 75.4)">⌀6,00</text>
<g font-size="4.2">
<text x="78.1" y="261.5">Robocup - Small Size League</text>
<text x="39.7" y="268.1">Nome Peça</text>
<text x="163.8" y="269.3">2</text>
<text x="107.3" y="278.2">Alumínio</text>
<text x="145.5" y="276.7">A4</text>
<text x="163.6" y="277.3">2:1</text>
<text x="55.9" y="286.4">Caio Braga José</text>
<text x="107.3" y="284.7">05/11/2014</text>
<text x="163.7" y="285.9">1.0</text>
</g>
<g font-size="3.5">
<text x="57.1" y="3.6">PRODUCED BY AN AUTODESK EDUCATIONAL PRODUCT</text>
<text x="206.4" y="100.7" transform="rotate(90 206.4 100.7)">PRODUCED BY AN AUTODESK EDUCATIONAL PRODUCT</text>
<text x="3.6" y="196.4" transform="rotate(-90 3.6 196.4)">PRODUCED BY AN AUTODESK EDUCATIONAL PRODUCT</text>
<text x="57.1" y="297">PRODUCED BY AN AUTODESK EDUCATIONAL PRODUCT</text>
</g>
<g font-size="2.7">
<text x="10.4" y="254.5">Rev.</text>
<text x="77" y="254.5">Alteração</text>
<text x="161.2" y="254.5">Data</text>
<text x="178.9" y="254.4">Responsável</text>
<text x="156" y="265.4">Qnt.:</text>
<text x="38.1" y="274.4">Diretório:</text>
<text x="97.7" y="273.7">Material:</text>
<text x="137.9" y="273.8">Papel:</text>
<text x="155.7" y="273.6">Escala:</text>
<text x="97.7" y="282">Data:</text>
<text x="155.7" y="282">Vers.:</text>
<text x="37.7" y="282.6">Responsável:</text>
</g>
</svg>
